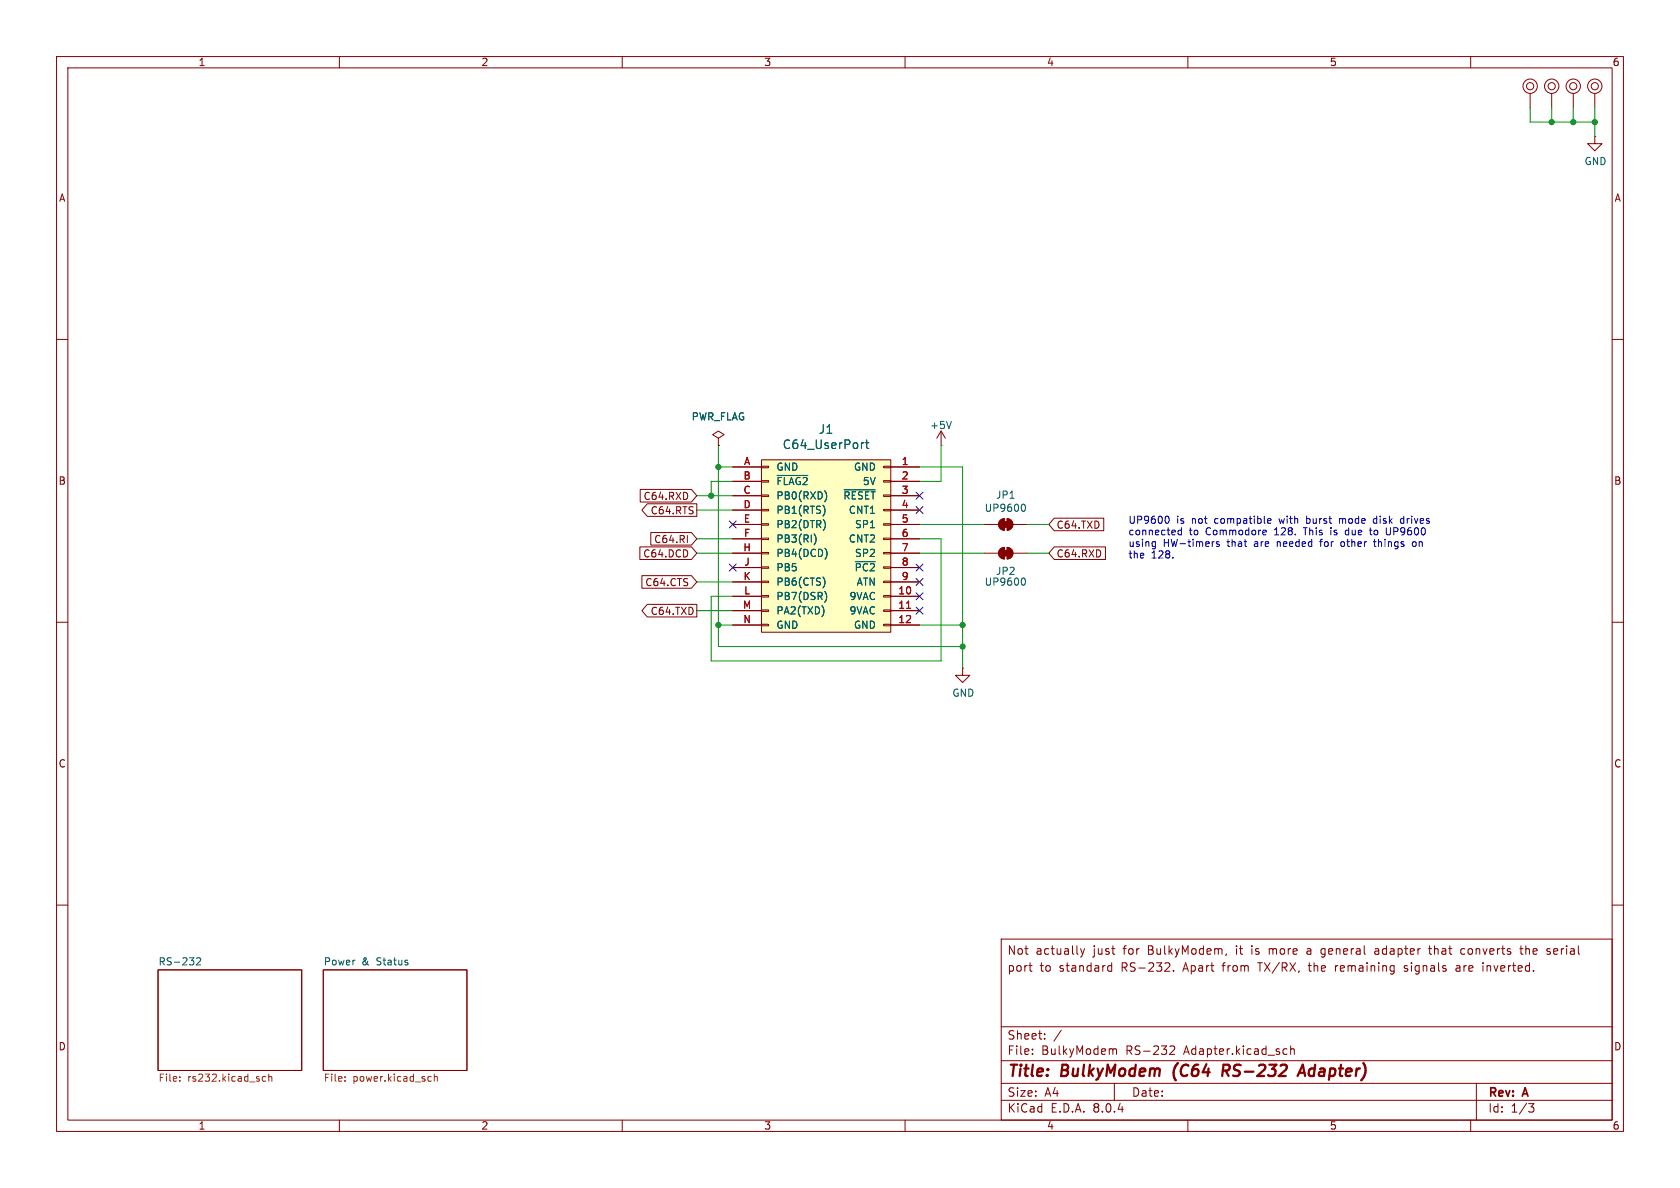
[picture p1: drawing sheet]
<svg xmlns="http://www.w3.org/2000/svg" width="297mm" height="210mm" viewBox="0 0 297 210" stroke-linecap="round" stroke-linejoin="round" font-family="sans-serif">
<g fill="none" stroke="#840000" stroke-width=".18">
<path d="M10 10h277v190h-277zM12 12h273v186h-273zM60 10v2M110 10v2M160 10v2M210 10v2M260 10v2M274.3 16.5v2.6M278.1 16.5v2.6M281.9 24.1v1.3h1.3l-1.3 1.3-1.2-1.3h1.2M281.9 24.1h.1M10 60h2"/>
<path d="M285 60h2M127 77.5l1-.7-1-.6-1 .6 1 .7v1.2M127 78.7h.1M166.4 78.7h.1M166.4 76.2l-.8 1.3M166.4 76.2v2.5M166.4 76.2l.7 1.3M174 92.7h2.5M174 97.8h2.5M176.8 92l.7-.3v2a1.02 1.02 0 0 1-.9-.6 1.02 1.02 0 0 1 .2-1.1zM176.8 97.1l.7-.3v2a1.02 1.02 0 0 1-.9-.6 1.02 1.02 0 0 1 .2-1.1zM178.1 91.7a1.02 1.02 0 0 1 1 1 1.02 1.02 0 0 1-1 1z"/>
<path d="M178.1 96.8a1.02 1.02 0 0 1 1 1 1.02 1.02 0 0 1-1 1zM179.1 92.7h2.5M179.1 97.8h2.5M10 110h2M170.2 118.1v1.3h1.2l-1.2 1.3-1.3-1.3h1.3M170.2 118.1h.1M285 110h2M10 160h2M285 160h2M27.9 171.5h25.4v17.7h-25.4zM57.1 171.5h25.4v17.7h-25.4zM177 166h108v32h-108z"/>
<path d="M181.9 170.7h.6M182.2 171.6l.3 .1M191 167.7l.4 1M191.4 168.7l-.2 .4-.2 .1M191.7 167.7l-.3 1M196 170.8h.5M196 171.6h.5M196.5 170.2v1.5M206.5 170.2l.3 .3-.1 .3-.8 .9h.9M207.5 171.6v.1M216.8 168.6l-.1 .3M224.4 167.7v1"/>
<path d="M224.5 167.8h-.1M231.2 170.7h.6M231.5 167.7l-.4 .1M231.6 168.1h-.4a.29 .29 0 0 0-.2 .3 .29 .29 0 0 0 .2 .3h.4M233.6 169.1l.4 .1M233.7 168.6l.4 .1M234.1 167.7l-.4 .1M236.1 170.7v1M236.4 170.7l-.3 .3M243.1 167.8h.6M243.6 168.1h-.4a.29 .29 0 0 0-.2 .3 .29 .29 0 0 0 .2 .3h.4M248.2 171.6l.5 .1"/>
<path d="M248.7 170.7l-.4 .1-.1 .1 .1 .2 .4 .1M252.5 167.7h.6M252.7 167.2v1.3l.4 .2M257.5 170.8h.5M258 171.1h-.4a.29 .29 0 0 0-.2 .3 .29 .29 0 0 0 .2 .3h.4M259 167.8l-.5-.1-.3 .3v.4l.2 .2h.6M262.2 170.2v.1M268.7 167.7h.5M268.9 167.2v1.3l.3 .2M269.7 167.2v1.5M269.8 167.8h-.1M273.9 168.2l.2 .2-.2 .3"/>
<path d="M273.9 167.7l.1 .1M60 198v2M110 198v2M160 198v2M177 194.5h108M177 191.5h108M177 187.5h108M177 181.5h108M182.5 186.3v.1M182.5 185.5v.1M184.7 183.6v.1M184.7 182.8v.1"/>
<path d="M187.6 182.1l-1.3 2M196.7 185.6l.3-.2 .3 .1 .1 .9M197 191.5v3M206.8 185l.6-.1 .2 .1 .1 .3-1 1.1h1M210 198v2M227.1 185.4l.4 .1M227.5 186.3l-.4 .1M228.2 185.5l.2-.1 .3 .1 .1 .9M228.2 184.9v1.5M260 198v2M261 191.5v6.5M270.2 195.1h1l-.5 .6 .4 .1 .1 .5-.3 .3h-.4"/>
<circle cx="274.3" cy="15.2" r=".63"/>
<circle cx="274.3" cy="15.2" r="1.27"/>
<circle cx="278.1" cy="15.2" r=".63"/>
<circle cx="278.1" cy="15.2" r="1.27"/>
</g>
<path d="M207.5 189.3l.1 1.1M216.7 189.3l.5 .9M217.1 188.2h-.8l-.2 2M217.1 189.2l-.9 .1M229.4 190.2l.9-2 .4 2M229.7 189.6h.9" fill="none" stroke="#840000" stroke-width=".4"/>
<path d="M31.8 191v.1M31.8 190.4v.1M46.4 191l.2 .1h.4M47 190.4l-.4-.1-.2 .1M47.5 190.4l.2-.1 .3 .1 .1 .7M47.5 189.9v1.2M61 191v.1M61 190.4v.1M75.9 190.3l.3 .1M76.2 191.1h-.3M76.8 190.4l.2-.1 .3 .1v.7M76.8 189.9v1.2" fill="none" stroke="#725600" stroke-width=".18"/>
<path d="M168.2 74.5l-.4 1.3M180.9 89.1a.68 .68 0 0 1 .4 .7 .68 .68 0 0 1-.4 .6M180.9 102.2a.68 .68 0 0 1 .4 .6 .68 .68 0 0 1-.4 .6M34.8 169.4l.4-.1 .3 .4-.8 .9h.8" fill="none" stroke="#006464" stroke-width=".18"/>
<g fill="#840000" stroke="#840000" stroke-width=".18">
<path d="M177.3 92.2h1v1h-1z"/>
<path d="M176.8 92l.7-.3v2a1.02 1.02 0 0 1-.9-.6 1.02 1.02 0 0 1 .2-1.1z"/>
<path d="M178.1 91.7a1.02 1.02 0 0 1 1 1 1.02 1.02 0 0 1-1 1z"/>
<path d="M177.3 97.3h1v1h-1z"/>
<path d="M176.8 97.1l.7-.3v2a1.02 1.02 0 0 1-.9-.6 1.02 1.02 0 0 1 .2-1.1z"/>
<path d="M178.1 96.8a1.02 1.02 0 0 1 1 1 1.02 1.02 0 0 1-1 1z"/>
</g>
<path d="M134.6 81.3h22.9v30.5h-22.9z" fill="#ffffc2"/>
<g fill="none" stroke="#840000" stroke-width=".18">
<path d="M270.5 16.5v2.6M281.9 16.5v2.6M127 78.7h.1M113.1 96.7h9.1l1 1.1-1 1.1h-9.1zM113.2 86.5h9l1 1.1-1 1.1h-9zM114.4 89.1h8.8v2.2h-8.8l-.9-1.1zM115.1 94.1h7.1l1 1.2-1 1.1h-7.1zM121.5 94.7v1.2M129.5 82.6h5.1M129.5 85.1h5.1M129.5 87.6h5.1M129.5 90.2h5.1"/>
<path d="M129.5 92.7h5.1M129.5 95.3h5.1M129.5 97.8h5.1M134.6 81.3h22.9v30.5h-22.9zM134.6 97.7h1.3v.2h-1.3zM134.6 95.1h1.3v.3h-1.3zM134.6 92.6h1.3v.2h-1.3zM134.6 90h1.3v.3h-1.3zM134.6 87.5h1.3v.3h-1.3zM134.6 85h1.3v.2h-1.3zM134.6 82.4h1.3v.3h-1.3zM156.2 97.7h1.3v.2h-1.3z"/>
<path d="M156.2 95.1h1.3v.3h-1.3zM156.2 92.6h1.3v.2h-1.3zM156.2 90h1.3v.3h-1.3zM156.2 85h1.3v.2h-1.3zM156.2 82.4h1.3v.3h-1.3zM157.5 82.6h5.1M157.5 85.1h5.1M157.5 87.6h5.1M157.5 90.2h5.1M157.5 92.7h5.1M157.5 95.3h5.1M157.5 97.8h5.1"/>
<path d="M186.4 91.6h8.7v2.2h-8.7l-1-1.1zM186.4 96.7h9v2.2h-9l-1-1.1zM113.5 101.8h8.7l1 1.1-1 1.1h-8.7zM114.4 106.8h8.8v2.3h-8.8l-.9-1.1zM129.5 105.4h5.1M129.5 108h5.1M129.5 110.5h5.1M129.5 100.3h5.1M129.5 102.9h5.1M134.6 110.4h1.3v.2h-1.3zM134.6 107.8h1.3v.3h-1.3zM134.6 105.3h1.3v.2h-1.3z"/>
<path d="M134.6 102.7h1.3v.3h-1.3zM134.6 100.2h1.3v.3h-1.3zM156.2 110.4h1.3v.2h-1.3zM156.2 107.8h1.3v.3h-1.3zM156.2 105.3h1.3v.2h-1.3zM156.2 102.7h1.3v.3h-1.3zM156.2 100.2h1.3v.3h-1.3zM157.5 105.4h5.1M157.5 108h5.1M157.5 110.5h5.1M157.5 100.3h5.1M157.5 102.9h5.1"/>
<circle cx="270.5" cy="15.2" r=".63"/>
<circle cx="270.5" cy="15.2" r="1.27"/>
<circle cx="281.9" cy="15.2" r=".63"/>
<circle cx="281.9" cy="15.2" r="1.27"/>
</g>
<path d="M160.3 107.5h.7" fill="none" stroke="#a90000" stroke-width=".18"/>
<g fill="none" stroke="#006464" stroke-width=".18">
<path d="M152.7 78.3l-.3 .1M153 78.3h.6M153.2 77.8v1.3l.4 .2M137.4 84h5.4M144 94.4a1.47 1.47 0 0 1-.1 1.9M145.7 89.5l.1 .6-.1 .9M145.8 92.2l.1 .5-.1 .7M145.8 86.8a1.49 1.49 0 0 1 0 1.8M145.9 97a1.49 1.49 0 0 1 0 1.8M149.2 86.6h5.5M151.2 99.3h3.5M145.7 102.2l.1 .6-.1 .9"/>
<path d="M145.8 104.6a1.49 1.49 0 0 1 0 1.8"/>
</g>
<g fill="none" stroke="#0000c2" stroke-width=".18">
<path d="M203.9 95.8h.4M204.3 95.8v1l-.3 .2M204.3 96.5l-.4 .1M206.3 91.2a.68 .68 0 0 1 .4 .7 .68 .68 0 0 1-.4 .6M208.9 93.3v1.3M208.9 93.8l-.4-.1-.2 .3 .1 .5h.5M214.7 95.8h-.3M215.5 95.8h-.3l-.2 .1 .1 .2 .4 .1v.3h-.5M223.8 94.5l-.4 .1M223.8 93.8l.1 .2-.6 .1M224.1 92.1l.6-.1-.1-.3h-.3l-.2 .1 .1 .7h.4M231 91.2v1.3"/>
<path d="M231 92.5h.1M231.1 91.7h-.1M233.3 95.8h.5M233.5 95.4v1.2M235.3 93.7v.9M236.8 91.7v.8M237.2 91.7l-.4 .1M237.5 95.8h-.3l-.2 .2 .1 .5 .4 .1M238.3 93.7l-.3 .1-.2 .2 .1 .4 .4 .2M242.1 93.7h.4M242.2 93.3v1.1l.3 .2M242.8 95.8h.5"/>
<path d="M243 95.3v1.1l.3 .2M243.4 91.7h-.4l-.2 .2 .1 .6h.5M245.8 93.3v1.1l-.2 .2-.4-.1M247.6 92.4l.2 .1h.4M248.2 91.7h-.4l-.2 .1M248.2 91.2v1.3M249.7 95.9l.2-.1 .4 .1 .1 .5-.2 .1-.3 .1-.2-.1z"/>
</g>
<g fill="none" stroke="#009600" stroke-width=".18">
<path d="M270.5 19.1v2.5h11.4M274.3 19.1v2.5M278.1 19.1v2.5M281.9 19.1v5M127 78.7v35.6h43.2M166.4 78.7v6.4h-3.8M123.2 97.8h6.3M123.2 95.3h6.3M123.2 87.6h6.3M123.2 90.2h6.3M127 82.6h2.5M129.5 85.1h-3.8v2.5"/>
<path d="M162.6 95.3h3.8v21.5h-40.7v-11.4h3.8M162.6 82.6h7.6v35.5M162.6 97.8h11.4M162.6 92.7h11.4M181.6 97.8h3.8M181.6 92.7h3.8M123.2 108h6.3M123.2 102.9h6.3M127 110.5h2.5M162.6 110.5h7.6"/>
</g>
<g fill="none" stroke="#000084" stroke-width=".18">
<path d="M128.9 99.7l1.2 1.2M128.9 92.1l1.2 1.2M130.1 99.7l-1.2 1.2M130.1 92.1l-1.2 1.2M162 89.6l1.2 1.2M162 99.7l1.2 1.2M162 87l1.2 1.2M163.2 89.6l-1.2 1.2M163.2 99.7l-1.2 1.2M163.2 87l-1.2 1.2M162 107.3l1.2 1.3M162 102.3l1.2 1.2"/>
<path d="M162 104.8l1.2 1.2M163.2 107.3l-1.2 1.3M163.2 102.3l-1.2 1.2M163.2 104.8l-1.2 1.2"/>
</g>
<g fill="#009600" stroke="#009600" stroke-width=".18">
<circle cx="281.9" cy="21.6" r=".46"/>
<circle cx="278.1" cy="21.6" r=".46"/>
<circle cx="274.3" cy="21.6" r=".46"/>
<circle cx="170.2" cy="110.5" r=".46"/>
<circle cx="125.7" cy="87.6" r=".46"/>
<circle cx="127" cy="110.5" r=".46"/>
<circle cx="127" cy="82.6" r=".46"/>
<circle cx="170.2" cy="114.3" r=".46"/>
</g>
<g font-size="2.8" fill="#840000">
<text x="178" y="190.9">Title:</text>
<text x="187.7" y="190.9">BulkyModem</text>
<text x="208.3" y="190.9">(C64</text>
<text x="217.7" y="190.9">RS-232</text>
<text x="232.2" y="190.9">Adapter)</text>
</g>
<g font-size="2.1" fill="#006464">
<text x="144.7" y="76.9">J1</text>
<text x="138.3" y="79.6">C64_UserPort</text>
</g>
<g font-size="2.1" fill="#840000">
<text x="178" y="172">port</text>
<text x="178" y="169">Not</text>
<text x="183.1" y="169">actually</text>
<text x="183.8" y="172">to</text>
<text x="187.3" y="172">standard</text>
<text x="193.3" y="169">just</text>
<text x="198.4" y="172">RS-232.</text>
<text x="198.8" y="169">for</text>
<text x="203.2" y="169">BulkyModem,</text>
<text x="209.5" y="172">Apart</text>
<text x="216.6" y="172">from</text>
<text x="218.9" y="169">it</text>
<text x="221.8" y="169">is</text>
<text x="223" y="172">TX/RX,</text>
<text x="225" y="169">more</text>
<text x="231.9" y="169">a</text>
<text x="232.1" y="172">the</text>
<text x="234.6" y="169">general</text>
<text x="236.9" y="172">remaining</text>
<text x="244.2" y="169">adapter</text>
<text x="249.3" y="172">signals</text>
<text x="254" y="169">that</text>
<text x="258.6" y="172">are</text>
<text x="259.7" y="169">converts</text>
<text x="263.4" y="172">inverted.</text>
<text x="270.5" y="169">the</text>
<text x="275.3" y="169">serial</text>
<text x="178" y="184">Sheet:</text>
<text x="178" y="186.7">File:</text>
<text x="184.1" y="186.7">BulkyModem</text>
<text x="199.1" y="186.7">RS-232</text>
<text x="209.5" y="186.7">Adapter.kicad_sch</text>
<text x="178" y="196.9">KiCad</text>
<text x="178" y="194.1">Size:</text>
<text x="184.7" y="194.1">A4</text>
<text x="185.7" y="196.9">E.D.A.</text>
<text x="193.3" y="196.9">8.0.4</text>
<text x="200" y="194.1">Date:</text>
<text x="263" y="194.3">Rev:</text>
<text x="263" y="196.9">Id:</text>
<text x="267.1" y="196.9">1/3</text>
<text x="269.4" y="194.3">A</text>
</g>
<g font-size="1.8" fill="#840000">
<text x="35" y="11.9">1</text>
<text x="85" y="11.9">2</text>
<text x="135" y="11.9">3</text>
<text x="185" y="11.9">4</text>
<text x="235" y="11.9">5</text>
<text x="285" y="11.9">6</text>
<text x="10.3" y="35.9">A</text>
<text x="285.3" y="35.9">A</text>
<text x="10.3" y="85.9">B</text>
<text x="113.7" y="88.6">C64.RXD</text>
<text x="285.3" y="85.9">B</text>
<text x="114.9" y="91.1">C64.RTS</text>
<text x="186.7" y="93.7">C64.TXD</text>
<text x="113.6" y="98.7">C64.DCD</text>
<text x="115.5" y="96.2">C64.RI</text>
<text x="186.7" y="98.7">C64.RXD</text>
<text x="114" y="103.8">C64.CTS</text>
<text x="114.9" y="108.9">C64.TXD</text>
<text x="10.3" y="135.9">C</text>
<text x="285.3" y="135.9">C</text>
<text x="10.3" y="185.9">D</text>
<text x="285.3" y="185.9">D</text>
<text x="35" y="199.9">1</text>
<text x="85" y="199.9">2</text>
<text x="135" y="199.9">3</text>
<text x="185" y="199.9">4</text>
<text x="235" y="199.9">5</text>
<text x="285" y="199.9">6</text>
</g>
<g font-size="1.8" fill="#006464">
<text x="280" y="29.4">GND</text>
<text x="122.2" y="74.5">PWR_FLAG</text>
<text x="164.3" y="76">+5V</text>
<text x="137.2" y="83.4">GND</text>
<text x="150.9" y="83.4">GND</text>
<text x="137.2" y="86">~{FLAG2}</text>
<text x="137.2" y="88.5">PB0(RXD)</text>
<text x="149" y="88.5">~{RESET}</text>
<text x="152.4" y="86">5V</text>
<text x="176" y="88.4">JP1</text>
<text x="137.2" y="91">PB1(RTS)</text>
<text x="137.2" y="93.6">PB2(DTR)</text>
<text x="150" y="91">CNT1</text>
<text x="151" y="93.6">SP1</text>
<text x="174" y="90.7">UP9600</text>
<text x="137.2" y="96.1">PB3(RI)</text>
<text x="137.2" y="98.7">PB4(DCD)</text>
<text x="137.2" y="101.2">PB5</text>
<text x="150" y="96.1">CNT2</text>
<text x="151" y="101.2">~{PC2}</text>
<text x="151" y="98.7">SP2</text>
<text x="176" y="101.8">JP2</text>
<text x="137.2" y="103.7">PB6(CTS)</text>
<text x="137.2" y="106.3">PB7(DSR)</text>
<text x="150.1" y="106.3">9VAC</text>
<text x="151.4" y="103.7">ATN</text>
<text x="174" y="103.7">UP9600</text>
<text x="137.2" y="108.8">PA2(TXD)</text>
<text x="137.2" y="111.4">GND</text>
<text x="150.1" y="108.8">9VAC</text>
<text x="150.9" y="111.4">GND</text>
<text x="168.3" y="123.4">GND</text>
<text x="27.9" y="170.7">RS-232</text>
<text x="57.1" y="170.7">Power</text>
<text x="63.9" y="170.7">&amp;</text>
<text x="66.7" y="170.7">Status</text>
</g>
<g font-size="1.8" fill="#a90000">
<text x="131.4" y="82.3">A</text>
<text x="159.3" y="82.3">1</text>
<text x="131.3" y="84.8">B</text>
<text x="131.3" y="87.4">C</text>
<text x="131.3" y="89.9">D</text>
<text x="159.3" y="84.8">2</text>
<text x="159.3" y="87.4">3</text>
<text x="159.3" y="89.9">4</text>
<text x="131.4" y="92.5">E</text>
<text x="131.4" y="95">F</text>
<text x="159.3" y="92.5">5</text>
<text x="159.3" y="95">6</text>
<text x="131.3" y="97.5">H</text>
<text x="131.5" y="100.1">J</text>
<text x="159.3" y="97.5">7</text>
<text x="159.3" y="100.1">8</text>
<text x="131.3" y="107.7">M</text>
<text x="131.3" y="102.6">K</text>
<text x="131.5" y="105.2">L</text>
<text x="158.7" y="105.2">10</text>
<text x="158.7" y="107.7">11</text>
<text x="159.3" y="102.6">9</text>
<text x="131.3" y="110.2">N</text>
<text x="158.7" y="110.2">12</text>
</g>
<g font-size="1.8" fill="#0000c2">
<text x="199.4" y="92.8">UP9600</text>
<text x="199.4" y="94.8">connected</text>
<text x="208" y="92.8">is</text>
<text x="210.2" y="94.8">to</text>
<text x="210.8" y="92.8">not</text>
<text x="213.3" y="94.8">Commodore</text>
<text x="215" y="92.8">compatible</text>
<text x="225.6" y="94.8">128.</text>
<text x="226.6" y="92.8">with</text>
<text x="231" y="94.8">This</text>
<text x="231.6" y="92.8">burst</text>
<text x="235.9" y="94.8">is</text>
<text x="237.6" y="92.8">mode</text>
<text x="238.7" y="94.8">due</text>
<text x="243.3" y="94.8">to</text>
<text x="243.9" y="92.8">disk</text>
<text x="246.3" y="94.8">UP9600</text>
<text x="248.9" y="92.8">drives</text>
<text x="199.4" y="96.9">using</text>
<text x="199.4" y="98.9">the</text>
<text x="203.5" y="98.9">128.</text>
<text x="205.6" y="96.9">HW-timers</text>
<text x="217.1" y="96.9">that</text>
<text x="222" y="96.9">are</text>
<text x="226.2" y="96.9">needed</text>
<text x="234.1" y="96.9">for</text>
<text x="237.9" y="96.9">other</text>
<text x="244" y="96.9">things</text>
<text x="251" y="96.9">on</text>
</g>
<g font-size="1.8" fill="#725600">
<text x="27.9" y="191.5">File:</text>
<text x="33.2" y="191.5">rs232.kicad_sch</text>
<text x="57.1" y="191.5">File:</text>
<text x="62.4" y="191.5">power.kicad_sch</text>
</g>
</svg>
